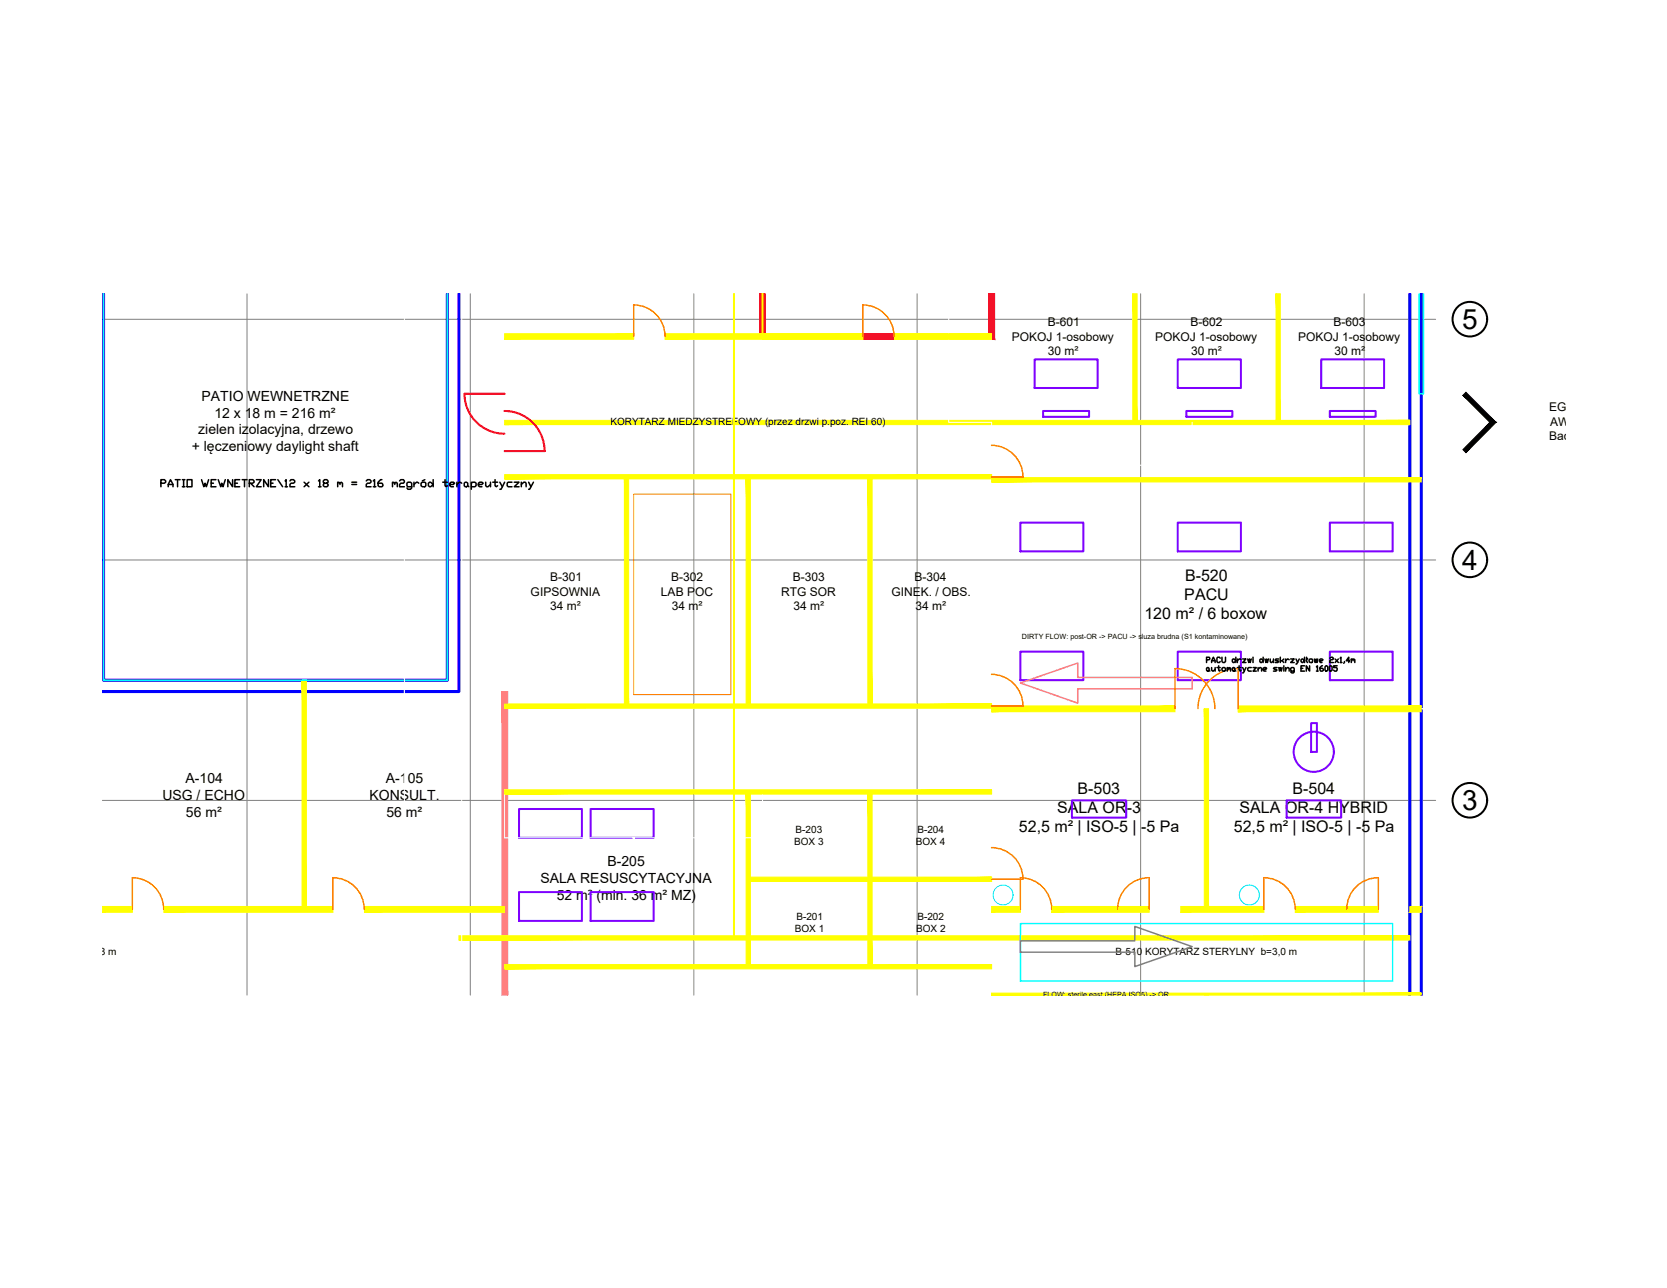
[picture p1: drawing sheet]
<svg xmlns="http://www.w3.org/2000/svg" width="279mm" height="216mm" viewBox="0 0 279 216" stroke-linecap="round" stroke-linejoin="round" font-family="sans-serif">
<!-- layer: S-GRID -->
<path d="M17.1 53.5h223.5M41.4 49.2v117.6M78.8 49.2v117.6M116.3 49.2v117.6M153.7 49.2v117.6M191.2 49.2v117.6M228.6 49.2v117.6M17.1 93.9h223.5M17.1 134.2h223.5" fill="none" stroke="#808080" stroke-width=".17"/>
<!-- layer: S-GRID-IDEN -->
<g fill="none" stroke="#000" stroke-width=".34">
<circle cx="246.4" cy="53.5" r="2.9"/>
<circle cx="246.4" cy="93.8" r="2.9"/>
<circle cx="246.4" cy="134.1" r="2.9"/>
</g>
<!-- layer: A-WALL-EXT -->
<path d="M17.4 49.2v64.8h57.6v-64.8M76.9 49.2v66.7h-59.8M236.3 49.2v117.6M238.2 49.2v117.6" fill="none" stroke="#00f" stroke-width=".51"/>
<!-- layer: A-WALL-FIRE -->
<path d="M84.1 115.9l1 50.9v-50.9zM84.1 115.9l1 50.9h-1z" fill="#ff7f7f" stroke="#ff7f7f" stroke-width=".17"/>
<!-- layer: A-WALL-INT -->
<g fill="#ff0" stroke="#ff0" stroke-width=".17">
<path d="M76.9 156.9v.7l159.4-.7zM76.9 157.6l159.4-.7v.7z"/>
<path d="M84.6 70.5v.7l151.7-.7zM84.6 71.2l151.7-.7v.7z"/>
<path d="M50.6 114v38.4h.8zM50.6 114h.8v38.4z"/>
<path d="M84.6 161.7v.7l81.6-.7zM84.6 162.4l81.6-.7v.7z"/>
<path d="M84.6 132.4v.7l81.6-.7zM84.6 133.1l81.6-.7v.7z"/>
<path d="M84.6 118v.7l81.6-.7zM84.6 118.7l81.6-.7v.7z"/>
<path d="M84.6 79.6v.7l81.6-.7zM84.6 80.3l81.6-.7v.7z"/>
<path d="M125.1 132.7v29.3h.7zM125.1 132.7h.7v29.3z"/>
<path d="M145.5 132.7v29.3h.7zM145.5 132.7h.7v29.3z"/>
<path d="M125.4 147v.8l40.8-.8zM125.4 147.8l40.8-.8v.8z"/>
<path d="M104.6 79.9v38.4h.8zM104.6 79.9h.8v38.4z"/>
<path d="M125.1 79.9v38.4h.7zM125.1 79.9h.7v38.4z"/>
<path d="M145.5 79.9v38.4h.7zM145.5 79.9h.7v38.4z"/>
<path d="M166.2 166.8h72v-.3zM166.2 166.5h72l-72 .3z"/>
<path d="M166.2 80.1v.7l72-.7zM166.2 80.8l72-.7v.7z"/>
<path d="M201.8 118.8v33.6h.8zM201.8 118.8h.8v33.6z"/>
<path d="M189.9 49.2l.7 21.6v-21.6zM189.9 49.2l.7 21.6h-.7z"/>
<path d="M213.9 49.2l.7 21.6v-21.6zM213.9 49.2l.7 21.6h-.7z"/>
</g>
<path d="M201.8 166.8h.8" fill="none" stroke="#ff0" stroke-width=".17"/>
<!-- layer: A-WALL-LEAD -->
<g fill="#f00" stroke="#f00" stroke-width=".17">
<path d="M165.7 49.2l1 7.7v-7.7zM165.7 49.2l1 7.7-1-1z"/>
<path d="M127.3 49.2v7.2h1zM127.3 49.2h1v7.2z"/>
</g>
<circle cx="127.8" cy="56.4" r=".25" fill="#f00"/>
<path d="M127.8 55.9v1l37.9-1zM127.8 56.9l37.9-1 1 1z" fill="#f00" stroke="#f00" stroke-width=".17"/>
<!-- layer: A-GLAZ -->
<path d="M17.4 49.2v64.8h57.6v-64.8M237.9 49.2v16.8h.7v-16.8M171 154.8h62.4v9.6h-62.4z" fill="none" stroke="#0ff" stroke-width=".25"/>
<!-- layer: A-EQPM-MED -->
<g fill="none" stroke="#7f00ff" stroke-width=".34">
<path d="M173.4 60.3h10.6v4.7h-10.6zM174.8 68.9h7.7v1h-7.7zM197.4 60.3h10.6v4.7h-10.6zM198.8 68.9h7.7v1h-7.7zM221.4 60.3h10.6v4.7h-10.6zM222.9 68.9h7.6v1h-7.6zM171 87.6h10.6v4.8h-10.6zM197.4 87.6h10.6v4.8h-10.6zM222.9 87.6h10.5v4.8h-10.5zM171 109.2h10.6v4.8h-10.6zM197.4 109.2h10.6v4.8h-10.6zM222.9 109.2h10.5v4.8h-10.5z"/>
<path d="M87 135.6h10.5v4.8h-10.5zM99 135.6h10.6v4.8h-10.6zM179.7 134.2h9.1v2.8h-9.1zM215.6 134.2h9.2v2.8h-9.2zM219.8 121.2h.9v4.8h-.9zM87 149.5h10.5v4.9h-10.5zM99 149.5h10.6v4.9h-10.6z"/>
<circle cx="220.2" cy="126" r="3.4"/>
</g>
<!-- layer: A-FLOR-PLMB -->
<g fill="none" stroke="#00bfff" stroke-width=".17">
<circle cx="168.1" cy="150" r="1.67"/>
<circle cx="209.4" cy="150" r="1.67"/>
</g>
<!-- layer: A-FLOR-CASE -->
<path d="M106.2 82.8h16.3v33.6h-16.3z" fill="none" stroke="#dd6e00" stroke-width=".17"/>
<!-- layer: A-ANNO-SYMB-EGRS -->
<path d="M249.7 70.8l-4.5 4.6 .5 .5zM249.7 70.8h1l-5 5.1zM245.2 66.3l4.5 4.5h1zM245.2 66.3l.5-.5 5 5z" fill="#000" stroke="#000" stroke-width=".17"/>
<!-- layer: A-AREA-HYGN-S4 -->
<path d="M171 157.7h19.2v-2.4l9.6 3.4-9.6 3.3v-2.4h-19.2z" fill="none" stroke="#808080" stroke-width=".25"/>
<!-- layer: A-AREA-HYGN-S1 -->
<path d="M171 114.5l9.6-3.4v2.5h19.2v1.9h-19.2v2.4z" fill="none" stroke="#ff7f7f" stroke-width=".25"/>
<!-- layer: A-ANNO-DIMS -->
<g fill="none" stroke="#fff" stroke-width=".17">
<path d="M67.8 49.2v117.6M77.4 49.2v117.6M159 49.2v21.6h7.2v7.2M159 60h.1M67.8 70.8h.1M77.4 70.9h.1M77.4 70.8v.1M77.4 70.7h.1M166.2 78h33.6M183 78h.1M183.1 78h.1M199.8 70.8v7.2"/>
<path d="M262.5 118.8h-24.2h24.2M84.6 133.2v7.2M127.8 133.2v7.2h-43.2M106.1 140.4h.1M106.2 140.4h.1M106.3 140.4h.1"/>
</g>
<!-- layer: A-WALL-INT -->
<g fill="#ff0" stroke="#ff0" stroke-width=".17">
<path d="M17.1 152.9h5.1v-1zM17.1 151.9h5.1l-5.1 1z"/>
<path d="M27.5 151.9v1l28.3-1zM27.5 152.9l28.3-1v1z"/>
<path d="M61.1 151.9v1l23.5-1zM61.1 152.9l23.5-1v1z"/>
<path d="M166.2 151.9v1l4.8-1zM166.2 152.9l4.8-1v1z"/>
<path d="M176.3 151.9v1l16.3-1zM176.3 152.9l16.3-1v1z"/>
<path d="M197.9 151.9v1l13.9-1zM197.9 152.9l13.9-1v1z"/>
<path d="M217.1 151.9v1l13.9-1zM217.1 152.9l13.9-1v1z"/>
<path d="M236.3 151.9v1l1.9-1zM236.3 152.9l1.9-1v1z"/>
<path d="M166.2 118.3v1l30.7-1zM166.2 119.3l30.7-1v1z"/>
<path d="M207.5 118.3v1l30.7-1zM207.5 119.3l30.7-1v1z"/>
<path d="M84.6 55.9v1l21.6-1zM84.6 56.9l21.6-1v1z"/>
<path d="M111.5 55.9v1l33.1-1zM111.5 56.9l33.1-1v1z"/>
<path d="M149.9 55.9v1l16.3-1zM149.9 56.9l16.3-1v1z"/>
</g>
<!-- layer: A-DOOR -->
<g fill="none" stroke="#ff7f00" stroke-width=".25">
<path d="M106.2 51.1a5.3 5.3 0 0 1 5.3 5.3M106.2 51.1v5.3M149.9 56.4a5.3 5.3 0 0 0-5.3-5.3v5.3M166.2 74.6a5.3 5.3 0 0 1 5.2 5.3M166.2 79.9h5.3M166.2 113a5.3 5.3 0 0 1 5.2 5.3M166.2 118.3h5.3M196.9 112.1a6.7 6.7 0 0 1 6.7 6.7M196.9 112.1v6.7M207.5 112.1a6.7 6.7 0 0 0-6.7 6.7M207.5 112.1v6.7M22.2 147.1a5.3 5.3 0 0 1 5.2 5.3"/>
<path d="M22.2 147.2v5.2M55.8 147.1a5.3 5.3 0 0 1 5.2 5.3M55.8 147.2v5.2M166.2 142.1a5.3 5.3 0 0 1 5.2 5.3M166.2 147.4h5.3M171 147.1a5.3 5.3 0 0 1 5.3 5.3M171 147.2v5.2M192.6 147.1a5.3 5.3 0 0 0-5.3 5.3M192.6 147.2v5.2M211.8 147.1a5.3 5.3 0 0 1 5.3 5.3M211.8 147.2v5.2M231 147.1a5.3 5.3 0 0 0-5.3 5.3"/>
<path d="M231 147.2v5.2"/>
</g>
<!-- layer: A-DOOR-FIRE -->
<path d="M84.6 68.9a6.7 6.7 0 0 1 6.7 6.7M84.6 66h-6.7a6.7 6.7 0 0 0 6.7 6.7M84.6 75.6h6.7" fill="none" stroke="#f00" stroke-width=".34"/>
<!-- layer: A-ANNO-NOTE -->
<g fill="none" stroke="#000" stroke-width=".25">
<path d="M27 81h.6l.2-.2v-.2l-.2-.2h-.6v1.2M28.2 81.6v-.4l.4-.8 .4 .8v.4M28.2 81.2h.8M29.4 80.4h.8M29.8 80.4v1.2M30.6 80.4h.4M30.6 81.6h.4M30.8 80.4v1.2M31.4 80.4h.8v1.2h-.8zM33.8 80.4l.4 1.2 .2-.6 .2 .6 .4-1.2M35.4 81h.4M36.2 80.4h-.8v1.2h.8"/>
<path d="M36.6 80.4l.4 1.2 .2-.6 .2 .6 .4-1.2M39 80.4v1.2l-.8-1.2v1.2M39.4 81h.4M40.2 80.4h-.8v1.2h.8M40.6 80.4h.8M41 80.4v1.2M41.8 81h.6l.2-.2v-.2l-.2-.2h-.6v1.2M42 81l.6 .6M43 80.4h.8l-.8 1.2h.8M45 80.4v1.2l-.8-1.2v1.2M45.4 81h.4M46.2 80.4h-.8v1.2h.8"/>
<path d="M46.6 80.4l.8 1.2M47.8 80.6l.2-.2v1.2M47.8 81.6h.4M48.6 80.6l.2-.2h.4l.2 .2v.2l-.2 .2h-.4l-.2 .2v.4h.8M51 80.8l.8 .8M51.8 80.8l-.8 .8M53.4 80.6l.2-.2v1.2M53.4 81.6h.4M54.4 81l-.2-.2v-.2l.2-.2h.4l.2 .2v.2l-.2 .2h-.4l-.2 .2v.2l.2 .2h.4l.2-.2v-.2l-.2-.2M56.6 81l.2-.2 .2 .2v.2M56.6 80.8v.8M57 81l.2-.2 .2 .2v.6"/>
<path d="M59 81.2h.8M59 80.8h.8M61.4 80.6l.2-.2h.4l.2 .2v.2l-.2 .2h-.4l-.2 .2v.4h.8M62.6 80.6l.2-.2v1.2M62.6 81.6h.4M64 80.4h-.2l-.4 .4v.6l.2 .2h.4l.2-.2-.2-.4h-.6M65.8 81l.2-.2 .2 .2v.2M65.8 80.8v.8M66.2 81l.2-.2 .2 .2v.6M67 80.6l.2-.2h.4l.2 .4-.2 .2h-.4l-.2 .2v.4h.8M69 81.6h-.6l-.2-.2v-.4l.2-.2h.4l.2 .2v.8l-.2 .2h-.4l-.2-.2M69.4 80.8v.8"/>
<path d="M70.2 81l-.4-.2-.4 .4M70.6 81l.2-.2h.4l.2 .2v.4l-.2 .2h-.4l-.2-.2zM71.2 80.4l-.4 .2M71.8 81l.4-.2 .4 .4-.4 .4h-.2l-.2-.2zM72.6 80.4v1.2M74.2 80.8h.8M74.6 80.4v1l.2 .2 .2-.2M75.4 81.2h.6l.2-.2-.2-.2h-.4l-.2 .2v.4l.2 .2h.4M76.6 80.8v.8M77.4 81l-.4-.2-.4 .4M78 80.8l.4 .2v.4l-.2 .2h-.2l-.2-.2v-.4zM78.4 81.4l.2 .2"/>
<path d="M79 81l.2-.2h.4l.2 .2v.4l-.2 .2h-.6M79 80.8v1.2M80.2 81.2h.6l.2-.2-.2-.2h-.4l-.2 .2v.4l.2 .2h.4M81.4 80.8v.6l.2 .2h.2l.4-.4M82.2 80.8v.8M82.6 80.8h.8M83 80.4v1l.2 .2 .2-.2M83.8 80.8l.4 .8M84.6 80.8l-.6 1.2h-.2M85.8 80.8h-.6l-.2 .2v.4l.2 .2h.6M86.2 80.8h.8l-.8 .8h.8M87.4 81.2l.4-.4h.2l.2 .2v.6"/>
<path d="M87.4 80.8v.8M88.6 80.8l.4 .8M89.4 80.8l-.6 1.2h-.2M202.2 110.6h.4l.2-.3-.2-.1h-.4v.9M202.2 112l.2-.1 .2 .1-.1 .5h-.1l-.2-.2zM202.6 112.3l.2 .2M203.1 111.1v-.3l.3-.6 .3 .6v.3M203.1 111.9v.4l.1 .2 .5-.3M203.1 110.8h.6M203.7 111.9v.6M204 111.9h.5M204.3 111.6v.7l.1 .2 .1-.2"/>
<path d="M204.5 110.3l-.1-.1h-.3l-.1 .1v.6l.1 .2h.3l.1-.2M204.8 110.2v.7l.2 .2h.2l.2-.2v-.7M204.8 112l.4-.1 .2 .1v.3l-.2 .2h-.2l-.2-.2zM205.7 112l.1-.1 .2 .3M205.7 111.9v.6M206 112l.1-.1 .1 .1v.5M206.5 110.6l.3-.1 .3 .3-.3 .3h-.1zM206.7 111.9l.3 .1-.2 .5h-.1l-.2-.2v-.3zM207 112.3l.1 .2M207.1 110.2v.9M207.4 110.5v.6M207.4 111.9h.6"/>
<path d="M207.7 111.6v.7l.2 .2 .1-.2M208 110.6l-.3-.1-.3 .3M208.3 110.5h.5l-.5 .6h.5M208.3 111.9l.3 .6M208.8 111.9l-.4 .9h-.1M209.1 110.5l.2 .6 .1-.6 .2 .6 .1-.6M209.7 111.9h-.4l-.2 .1v.3l.2 .2h.4M210 111.9h.6l-.6 .6h.6M210 110.2v.1M210 110.5v.6M210.9 112.2l.4-.3 .2 .1v.5M210.9 111.9v.6"/>
<path d="M211.2 110.6l.3-.1 .2 .3-.2 .3h-.2zM211.7 112.2h.5l.1-.2-.1-.1-.5 .1v.3l.2 .2h.3M211.7 110.2v.9M212 110.5l.2 .6 .1-.6 .1 .6 .2-.6M212.9 110.5v.4l.1 .2 .4-.3M213.4 110.5v.6M214 111.9h-.4l-.2 .1 .6 .3-.1 .2h-.5M214.3 110.5h-.4l-.2 .1 .2 .2 .4 .1-.1 .2h-.5M214.3 111.9l.2 .6 .1-.6 .2 .6 .1-.6M214.6 110.2v.9M214.9 110.8l.3 .3M215.2 110.5l-.3 .3h-.3"/>
<path d="M215.2 111.6v.2M215.2 111.9v.6M215.5 112.2l.4-.3 .2 .1v.5M215.5 110.5v.6M215.5 111.9v.6M216.1 110.6l-.3-.1-.3 .3M216.3 110.5h.6l-.6 .6h.6M216.9 112.5h-.4l-.2-.2v-.3l.2-.1h.3l.1 .1v.6l-.1 .2h-.3l-.2-.2M217.2 110.5l.3 .6M217.8 110.5l-.5 .8h-.1M218.1 110.6l.3-.1 .3 .3-.5 .3-.1-.2zM218.1 112h.3"/>
<path d="M218.7 111.6h-.6v.9h.6M218.7 110.2v.9M219 110.2v.7l.2 .2M219.2 110.4l-.3 .3M219.4 110.6l.5-.1 .1 .1v.3l-.1 .2h-.3l-.2-.2zM219.5 111.6v.9l-.6-.9v.9M220.3 110.5l.1 .6 .2-.6 .1 .6 .2-.6M220.6 111.8l.2-.2v.9M220.6 112.5h.3M221.1 110.8h.5l.1-.2-.1-.1-.5 .1v.3l.2 .2h.3M221.7 111.6l-.5 .3v.4l.2 .2h.3l.1-.3-.1-.2h-.5M222.1 111.8l.2-.2 .2 .2v.5l-.1 .2-.3-.2z"/>
<path d="M222.8 111.8l.2-.2 .3 .2v.5l-.2 .2-.3-.2zM222.9 110.3l.2-.1h.2l.2 .1-.2 .3h-.2l-.2 .2v.3h.6M223.8 110.5l.5 .6M224.1 111.6h-.6v.3h.5l.1 .1-.1 .5h-.3l-.2-.2M224.3 110.5l-.5 .6M224.6 110.3l.1-.1v.9M224.6 111.1h.3M225.3 110.9l-.1 .3M226.2 110.8h-.6l.5-.6v.9M226.5 110.6l.2-.1 .1 .3M226.5 110.5v.6M226.8 110.6l.1-.1 .2 .1v.5"/>
</g>
<!-- layer: A-WALL-INT -->
<path d="M123 49.2v108M127.8 49.2v7.2" fill="none" stroke="#ff0" stroke-width=".34"/>
<g font-size="4.7">
<text x="245.1" y="55.1">5</text>
<text x="245.1" y="95.5">4</text>
<text x="245.1" y="135.8">3</text>
</g>
<g font-size="2.7">
<text x="198.5" y="100.6">PACU</text>
<text x="198.6" y="97.3">B-520</text>
<text x="191.8" y="103.8">120 m² / 6 boxow</text>
<text x="177.2" y="136.3">SALA OR-3</text>
<text x="180.6" y="133.1">B-503</text>
<text x="207.8" y="136.3">SALA OR-4 HYBRID</text>
<text x="216.6" y="133.1">B-504</text>
<text x="170.8" y="139.5">52,5 m² | ISO-5 | -5 Pa</text>
<text x="206.8" y="139.5">52,5 m² | ISO-5 | -5 Pa</text>
</g>
<g font-size="2.3">
<text x="33.8" y="67.2">PATIO WEWNETRZNE</text>
<text x="35.9" y="70">12 x 18 m = 216 m²</text>
<text x="32.1" y="75.6">+ lęczeniowy daylight shaft</text>
<text x="33.2" y="72.8">zielen izolacyjna, drzewo</text>
<text x="31.1" y="131.2">A-104</text>
<text x="64.7" y="131.2">A-105</text>
<text x="27.2" y="134">USG / ECHO</text>
<text x="31.2" y="136.9">56 m²</text>
<text x="61.9" y="134">KONSULT.</text>
<text x="64.8" y="136.9">56 m²</text>
<text x="90.6" y="148">SALA RESUSCYTACYJNA</text>
<text x="101.8" y="145.1">B-205</text>
<text x="93.3" y="150.8">52 m² (min. 36 m² MZ)</text>
</g>
<g font-size="2">
<text x="169.6" y="57.1">POKOJ 1-osobowy</text>
<text x="175.6" y="59.5">30 m²</text>
<text x="175.6" y="54.7">B-601</text>
<text x="193.6" y="57.1">POKOJ 1-osobowy</text>
<text x="199.5" y="54.7">B-602</text>
<text x="199.6" y="59.5">30 m²</text>
<text x="217.6" y="57.1">POKOJ 1-osobowy</text>
<text x="223.5" y="54.7">B-603</text>
<text x="223.6" y="59.5">30 m²</text>
<text x="259.7" y="68.9">EG-05</text>
<text x="259.8" y="71.3">AWARYJNE</text>
<text x="259.7" y="73.7">Backyard</text>
<text x="88.9" y="99.8">GIPSOWNIA</text>
<text x="92.2" y="97.4">B-301</text>
<text x="110.8" y="99.8">LAB POC</text>
<text x="112.5" y="97.4">B-302</text>
<text x="130.9" y="99.8">RTG SOR</text>
<text x="132.9" y="97.4">B-303</text>
<text x="149.4" y="99.8">GINEK. / OBS.</text>
<text x="153.3" y="97.4">B-304</text>
<text x="92.2" y="102.2">34 m²</text>
<text x="112.6" y="102.2">34 m²</text>
<text x="133" y="102.2">34 m²</text>
<text x="153.4" y="102.2">34 m²</text>
</g>
<g font-size="1.7">
<text x="102.3" y="71.3">KORYTARZ MIEDZYSTREFOWY (przez drzwi p.poz. REI 60)</text>
<text x="133.1" y="141.7">BOX 3</text>
<text x="133.3" y="139.6">B-203</text>
<text x="153.5" y="141.7">BOX 4</text>
<text x="153.8" y="139.6">B-204</text>
<text x="133.5" y="154.3">B-201</text>
<text x="153.8" y="154.3">B-202</text>
<text x="-.1" y="160.1">WY PUBLICZNY b=2,8 m</text>
<text x="133.2" y="156.3">BOX 1</text>
<text x="153.5" y="156.3">BOX 2</text>
<text x="187" y="160.1">B-510 KORYTARZ STERYLNY b=3,0 m</text>
</g>
<g font-size="1.2">
<text x="171.3" y="107.1">DIRTY FLOW: post-OR -&gt; PACU -&gt; sluza brudna (S1 kontaminowane)</text>
<text x="174.8" y="167.1">FLOW: sterile east (HEPA ISO5) -&gt; OR</text>
</g>
</svg>
